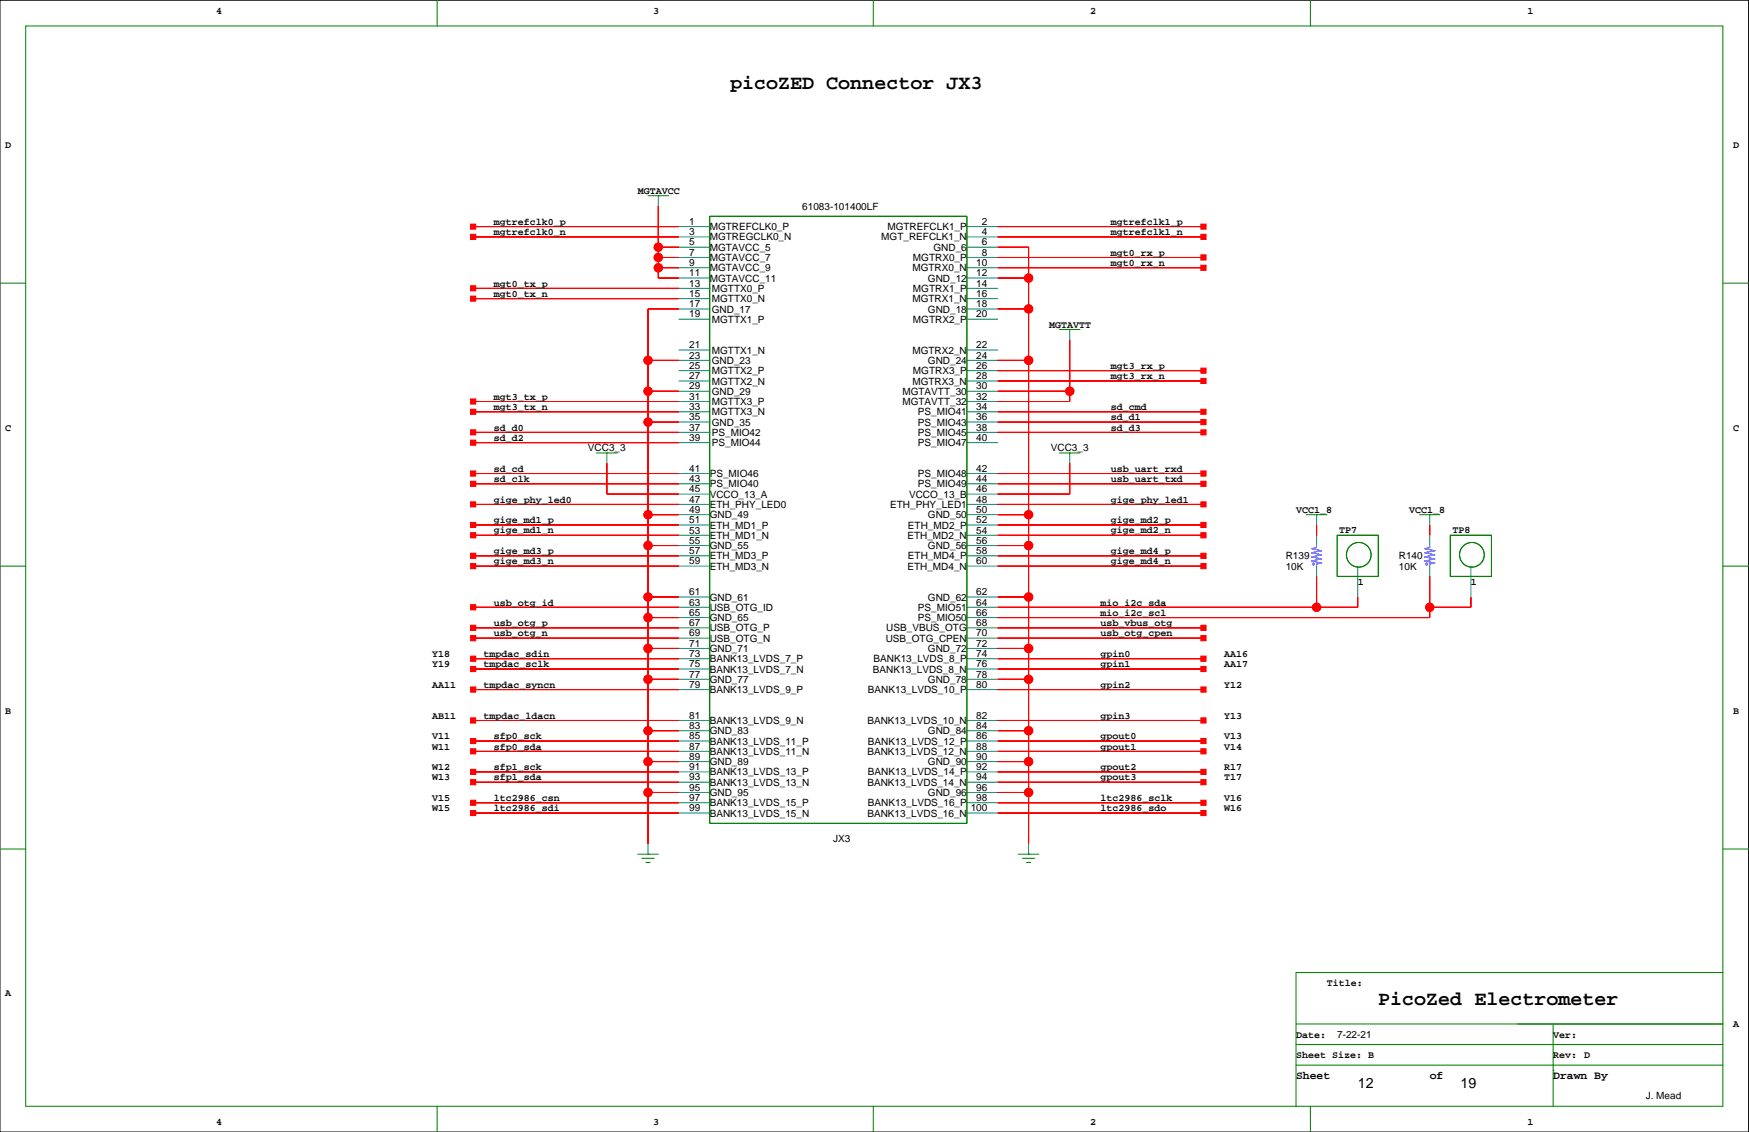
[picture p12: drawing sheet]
<svg xmlns="http://www.w3.org/2000/svg" width="432mm" height="279mm" viewBox="0 0 432 279" stroke-linecap="round" stroke-linejoin="round" font-family="sans-serif">
<path d="M0 .1h431.7v279.3h-431.7z" fill="none" stroke="#000" stroke-width=".25"/>
<g fill="none" stroke="#008080" stroke-width=".25">
<path d="M162.5 48.3v2.6M167.6 55.9h7.6M167.6 58.5h7.6M238.7 55.9h7.6M238.7 58.5h7.6M167.6 61h7.6M167.6 63.5h7.6M167.6 66.1h7.6M167.6 68.6h7.6M167.6 71.2h7.6M167.6 73.7h7.6M167.6 76.2h7.6"/>
<path d="M167.6 78.8h7.6M238.7 61h7.6M238.7 63.5h7.6M238.7 66.1h7.6M238.7 68.6h7.6M238.7 71.2h7.6M238.7 73.7h7.6M238.7 76.2h7.6M238.7 78.8h7.6M167.6 86.4h7.6M167.6 88.9h7.6M167.6 91.5h7.6"/>
<path d="M167.6 94h7.6M167.6 96.6h7.6M167.6 99.1h7.6M238.7 86.4h7.6M238.7 88.9h7.6M238.7 91.5h7.6M238.7 94h7.6M238.7 96.6h7.6M238.7 99.1h7.6M264.1 81.3v2.6M149.8 111.8v2.5M167.6 101.6h7.6"/>
<path d="M167.6 104.2h7.6M167.6 106.7h7.6M167.6 109.3h7.6M167.6 116.9h7.6M167.6 119.4h7.6M238.7 101.6h7.6M238.7 104.2h7.6M238.7 106.7h7.6M238.7 109.3h7.6M238.7 116.9h7.6M238.7 119.4h7.6M264.1 111.8v2.5"/>
<path d="M167.6 122h7.6M167.6 124.5h7.6M167.6 127h7.6M167.6 129.6h7.6M167.6 132.1h7.6M167.6 134.7h7.6M167.6 137.2h7.6M167.6 139.7h7.6M238.7 122h7.6M238.7 124.5h7.6M238.7 127h7.6M238.7 129.6h7.6"/>
<path d="M238.7 132.1h7.6M238.7 134.7h7.6M238.7 137.2h7.6M238.7 139.7h7.6M325 127v2.6M325 132.1v2.6M325 139.7v2.6M335.2 139.7v7.6M353 127v2.6M353 132.1v2.6M353 139.7v2.6M363.1 139.7v7.6"/>
<path d="M167.6 147.3h7.6M167.6 149.9h7.6M167.6 152.4h7.6M167.6 155h7.6M167.6 157.5h7.6M238.7 147.3h7.6M238.7 149.9h7.6M238.7 152.4h7.6M238.7 155h7.6M238.7 157.5h7.6M167.6 160h7.6M167.6 162.6h7.6"/>
<path d="M167.6 165.1h7.6M167.6 167.7h7.6M167.6 170.2h7.6M167.6 177.8h7.6M238.7 160h7.6M238.7 162.6h7.6M238.7 165.1h7.6M238.7 167.7h7.6M238.7 170.2h7.6M238.7 177.8h7.6M167.6 180.4h7.6M167.6 182.9h7.6"/>
<path d="M167.6 185.4h7.6M167.6 188h7.6M167.6 190.5h7.6M167.6 193.1h7.6M167.6 195.6h7.6M167.6 198.1h7.6M238.7 180.4h7.6M238.7 182.9h7.6M238.7 185.4h7.6M238.7 188h7.6M238.7 190.5h7.6M238.7 193.1h7.6"/>
<path d="M238.7 195.6h7.6M238.7 198.1h7.6M160 208.3v2.5M167.6 200.7h7.6M238.7 200.7h7.6M253.9 208.3v2.5"/>
</g>
<g fill="none" stroke="#008000" stroke-width=".25">
<path d="M6.3 6.4h419.1v266.7h-419.1zM107.9 .1v6.3M215.6 .1v6.3M323.5 .1v6.3M160 48.3h5.1M162.5 48.3h.1M175.2 53.4h63.5v149.8h-63.5zM0 69.9h6.3M425.4 69.9h6.3M261.6 81.3h5M264.1 81.3h.1M147.3 111.8h5.1"/>
<path d="M149.8 111.8h.1M261.6 111.8h5M264.1 111.8h.1M0 139.7h6.3M322.5 127h5.1M325 127h.1M330.1 132.1h10.2v10.2h-10.2zM350.4 127h5.1M353 127h.1M358.1 132.1h10.1v10.2h-10.1zM425.4 139.7h6.3M0 209.6h6.3"/>
<path d="M157.4 210.8h5.1M158.5 211.9h3M159.5 212.9h1M160 210.8h.1M251.4 210.8h5.1M252.4 211.9h3.1M253.4 212.9h1.1M253.9 210.8h.1M425.4 209.6h6.3M320 257.8h105.4M320 252.7h105.4M383.5 252.7v20.4"/>
<path d="M425.4 240h-105.4v33.1M107.9 273.1v6.3M215.6 273.1v6.3M320 262.9h105.4M323.5 273.1v6.3M383.5 264.2h.1"/>
<circle cx="335.5" cy="136.9" r="3"/>
<circle cx="363.4" cy="136.9" r="3"/>
</g>
<g fill="#f00" stroke="#f00" stroke-width=".25">
<path d="M160 195.6v12.7z" fill-rule="evenodd"/>
<path d="M160 195.6h7.6z" fill-rule="evenodd"/>
<path d="M160 188h7.6z" fill-rule="evenodd"/>
<path d="M160 180.4h7.6z" fill-rule="evenodd"/>
<path d="M160 167.7h7.6z" fill-rule="evenodd"/>
<path d="M160 160h7.6z" fill-rule="evenodd"/>
<path d="M160 152.4h7.6z" fill-rule="evenodd"/>
<path d="M160 147.3h7.6z" fill-rule="evenodd"/>
<path d="M160 134.7h7.6z" fill-rule="evenodd"/>
<path d="M160 127h7.6z" fill-rule="evenodd"/>
<path d="M160 104.2h7.6z" fill-rule="evenodd"/>
<path d="M160 96.6h7.6z" fill-rule="evenodd"/>
<path d="M160 88.9h7.6z" fill-rule="evenodd"/>
<path d="M160 76.2h7.6z" fill-rule="evenodd"/>
<path d="M160 76.2v12.7z" fill-rule="evenodd"/>
<path d="M160 188v7.6z" fill-rule="evenodd"/>
<path d="M160 180.4v7.6z" fill-rule="evenodd"/>
<path d="M160 167.7v12.7z" fill-rule="evenodd"/>
<path d="M160 160v7.7z" fill-rule="evenodd"/>
<path d="M160 147.3v5.1z" fill-rule="evenodd"/>
<path d="M160 127v7.7z" fill-rule="evenodd"/>
<path d="M160 104.2v22.8z" fill-rule="evenodd"/>
<path d="M160 96.6v7.6z" fill-rule="evenodd"/>
<path d="M160 88.9v7.7z" fill-rule="evenodd"/>
<path d="M160 152.4v7.6z" fill-rule="evenodd"/>
<path d="M160 134.7v12.6z" fill-rule="evenodd"/>
<path d="M253.9 195.6v12.7z" fill-rule="evenodd"/>
<path d="M246.3 61h7.6z" fill-rule="evenodd"/>
<path d="M253.9 61v7.6z" fill-rule="evenodd"/>
<path d="M246.3 68.6h7.6z" fill-rule="evenodd"/>
<path d="M246.3 76.2h7.6z" fill-rule="evenodd"/>
<path d="M246.3 88.9h7.6z" fill-rule="evenodd"/>
<path d="M246.3 127h7.6z" fill-rule="evenodd"/>
<path d="M246.3 134.7h7.6z" fill-rule="evenodd"/>
<path d="M246.3 147.3h7.6z" fill-rule="evenodd"/>
<path d="M246.3 160h7.6z" fill-rule="evenodd"/>
<path d="M246.3 167.7h7.6z" fill-rule="evenodd"/>
<path d="M246.3 180.4h7.6z" fill-rule="evenodd"/>
<path d="M246.3 188h7.6z" fill-rule="evenodd"/>
<path d="M246.3 195.6h7.6z" fill-rule="evenodd"/>
<path d="M253.9 188v7.6z" fill-rule="evenodd"/>
<path d="M253.9 180.4v7.6z" fill-rule="evenodd"/>
<path d="M253.9 167.7v12.7z" fill-rule="evenodd"/>
<path d="M253.9 160v7.7z" fill-rule="evenodd"/>
<path d="M253.9 134.7v12.6z" fill-rule="evenodd"/>
<path d="M253.9 127v7.7z" fill-rule="evenodd"/>
<path d="M253.9 88.9v38.1z" fill-rule="evenodd"/>
<path d="M253.9 68.6v7.6z" fill-rule="evenodd"/>
<path d="M253.9 147.3v12.7z" fill-rule="evenodd"/>
<path d="M253.9 76.2v12.7z" fill-rule="evenodd"/>
<path d="M149.8 122h17.8z" fill-rule="evenodd"/>
<path d="M149.8 114.3v7.7z" fill-rule="evenodd"/>
<path d="M264.1 114.3v7.7z" fill-rule="evenodd"/>
<path d="M246.3 122h17.8z" fill-rule="evenodd"/>
<path d="M116.8 106.7h50.8z" fill-rule="evenodd"/>
<path d="M116.2 106.1h1.2v1.3h-1.2z" fill-rule="evenodd"/>
<path d="M246.3 104.2h50.8z" fill-rule="evenodd"/>
<path d="M296.5 103.5h1.2v1.3h-1.2z" fill-rule="evenodd"/>
<path d="M116.8 109.3h50.8z" fill-rule="evenodd"/>
<path d="M116.2 108.6h1.2v1.3h-1.2z" fill-rule="evenodd"/>
<path d="M246.3 106.7h50.8z" fill-rule="evenodd"/>
<path d="M296.5 106.1h1.2v1.3h-1.2z" fill-rule="evenodd"/>
<path d="M246.3 101.6h50.8z" fill-rule="evenodd"/>
<path d="M296.5 101h1.2v1.3h-1.2z" fill-rule="evenodd"/>
<path d="M116.8 119.4h50.8z" fill-rule="evenodd"/>
<path d="M116.2 118.8h1.2v1.3h-1.2z" fill-rule="evenodd"/>
<path d="M116.8 116.9h50.8z" fill-rule="evenodd"/>
<path d="M116.2 116.2h1.2v1.3h-1.2z" fill-rule="evenodd"/>
<path d="M116.8 129.6h50.8z" fill-rule="evenodd"/>
<path d="M116.2 128.9h1.2v1.3h-1.2z" fill-rule="evenodd"/>
<path d="M116.8 132.1h50.8z" fill-rule="evenodd"/>
<path d="M116.2 131.5h1.2v1.2h-1.2z" fill-rule="evenodd"/>
<path d="M116.8 124.5h50.8z" fill-rule="evenodd"/>
<path d="M116.2 123.9h1.2v1.2h-1.2z" fill-rule="evenodd"/>
<path d="M246.3 124.5h50.8z" fill-rule="evenodd"/>
<path d="M296.5 123.9h1.2v1.2h-1.2z" fill-rule="evenodd"/>
<path d="M116.8 137.2h50.8z" fill-rule="evenodd"/>
<path d="M116.2 136.6h1.2v1.2h-1.2z" fill-rule="evenodd"/>
<path d="M116.8 139.7h50.8z" fill-rule="evenodd"/>
<path d="M116.2 139.1h1.2v1.3h-1.2z" fill-rule="evenodd"/>
<path d="M246.3 129.6h50.8z" fill-rule="evenodd"/>
<path d="M296.5 128.9h1.2v1.3h-1.2z" fill-rule="evenodd"/>
<path d="M246.3 132.1h50.8z" fill-rule="evenodd"/>
<path d="M296.5 131.5h1.2v1.2h-1.2z" fill-rule="evenodd"/>
<path d="M246.3 137.2h50.8z" fill-rule="evenodd"/>
<path d="M296.5 136.6h1.2v1.2h-1.2z" fill-rule="evenodd"/>
<path d="M246.3 139.7h50.8z" fill-rule="evenodd"/>
<path d="M296.5 139.1h1.2v1.3h-1.2z" fill-rule="evenodd"/>
<path d="M246.3 119.4h50.8z" fill-rule="evenodd"/>
<path d="M296.5 118.8h1.2v1.3h-1.2z" fill-rule="evenodd"/>
<path d="M246.3 116.9h50.8z" fill-rule="evenodd"/>
<path d="M296.5 116.2h1.2v1.3h-1.2z" fill-rule="evenodd"/>
<path d="M116.8 182.9h50.8z" fill-rule="evenodd"/>
<path d="M116.2 182.3h1.2v1.2h-1.2z" fill-rule="evenodd"/>
<path d="M116.8 185.4h50.8z" fill-rule="evenodd"/>
<path d="M116.2 184.8h1.2v1.3h-1.2z" fill-rule="evenodd"/>
<path d="M246.3 66.1h50.8z" fill-rule="evenodd"/>
<path d="M296.5 65.5h1.2v1.2h-1.2z" fill-rule="evenodd"/>
<path d="M246.3 63.5h50.8z" fill-rule="evenodd"/>
<path d="M296.5 62.9h1.2v1.3h-1.2z" fill-rule="evenodd"/>
<path d="M116.8 71.2h50.8z" fill-rule="evenodd"/>
<path d="M116.2 70.5h1.2v1.3h-1.2z" fill-rule="evenodd"/>
<path d="M116.8 73.7h50.8z" fill-rule="evenodd"/>
<path d="M116.2 73.1h1.2v1.2h-1.2z" fill-rule="evenodd"/>
<path d="M246.3 94h50.8z" fill-rule="evenodd"/>
<path d="M296.5 93.4h1.2v1.3h-1.2z" fill-rule="evenodd"/>
<path d="M246.3 91.5h50.8z" fill-rule="evenodd"/>
<path d="M296.5 90.8h1.2v1.3h-1.2z" fill-rule="evenodd"/>
<path d="M116.8 99.1h50.8z" fill-rule="evenodd"/>
<path d="M116.2 98.5h1.2v1.2h-1.2z" fill-rule="evenodd"/>
<path d="M116.8 101.6h50.8z" fill-rule="evenodd"/>
<path d="M116.2 101h1.2v1.3h-1.2z" fill-rule="evenodd"/>
<path d="M116.8 190.5h50.8z" fill-rule="evenodd"/>
<path d="M116.2 189.9h1.2v1.3h-1.2z" fill-rule="evenodd"/>
<path d="M116.8 193.1h50.8z" fill-rule="evenodd"/>
<path d="M116.2 192.4h1.2v1.3h-1.2z" fill-rule="evenodd"/>
<path d="M116.8 55.9h50.8z" fill-rule="evenodd"/>
<path d="M116.2 55.3h1.2v1.3h-1.2z" fill-rule="evenodd"/>
<path d="M116.8 58.5h50.8z" fill-rule="evenodd"/>
<path d="M116.2 57.8h1.2v1.3h-1.2z" fill-rule="evenodd"/>
<path d="M246.3 55.9h50.8z" fill-rule="evenodd"/>
<path d="M296.5 55.3h1.2v1.3h-1.2z" fill-rule="evenodd"/>
<path d="M246.3 58.5h50.8z" fill-rule="evenodd"/>
<path d="M296.5 57.8h1.2v1.3h-1.2z" fill-rule="evenodd"/>
<path d="M162.5 50.9v10.1z" fill-rule="evenodd"/>
<path d="M162.5 68.6h5.1z" fill-rule="evenodd"/>
<path d="M162.5 66.1v2.5z" fill-rule="evenodd"/>
<path d="M162.5 66.1h5.1z" fill-rule="evenodd"/>
<path d="M162.5 63.5h5.1z" fill-rule="evenodd"/>
<path d="M162.5 61h5.1z" fill-rule="evenodd"/>
<path d="M162.5 63.5v2.6z" fill-rule="evenodd"/>
<path d="M162.5 61v2.5z" fill-rule="evenodd"/>
<path d="M264.1 83.9v12.7z" fill-rule="evenodd"/>
<path d="M246.3 96.6h17.8z" fill-rule="evenodd"/>
<path d="M246.3 99.1h17.8z" fill-rule="evenodd"/>
<path d="M264.1 96.6v2.5z" fill-rule="evenodd"/>
<path d="M116.8 149.9h50.8z" fill-rule="evenodd"/>
<path d="M116.2 149.3h1.2v1.2h-1.2z" fill-rule="evenodd"/>
<path d="M116.8 155h50.8z" fill-rule="evenodd"/>
<path d="M116.2 154.3h1.2v1.3h-1.2z" fill-rule="evenodd"/>
<path d="M116.8 157.5h50.8z" fill-rule="evenodd"/>
<path d="M116.2 156.9h1.2v1.2h-1.2z" fill-rule="evenodd"/>
<path d="M246.3 155h50.8z" fill-rule="evenodd"/>
<path d="M296.5 154.3h1.2v1.3h-1.2z" fill-rule="evenodd"/>
<path d="M246.3 157.5h50.8z" fill-rule="evenodd"/>
<path d="M296.5 156.9h1.2v1.2h-1.2z" fill-rule="evenodd"/>
<path d="M246.3 162.6h50.8z" fill-rule="evenodd"/>
<path d="M296.5 162h1.2v1.2h-1.2z" fill-rule="evenodd"/>
<path d="M246.3 165.1h50.8z" fill-rule="evenodd"/>
<path d="M296.5 164.5h1.2v1.3h-1.2z" fill-rule="evenodd"/>
<path d="M246.3 170.2h50.8z" fill-rule="evenodd"/>
<path d="M296.5 169.6h1.2v1.2h-1.2z" fill-rule="evenodd"/>
<path d="M246.3 177.8h50.8z" fill-rule="evenodd"/>
<path d="M296.5 177.2h1.2v1.3h-1.2z" fill-rule="evenodd"/>
<path d="M246.3 182.9h50.8z" fill-rule="evenodd"/>
<path d="M296.5 182.3h1.2v1.2h-1.2z" fill-rule="evenodd"/>
<path d="M246.3 185.4h50.8z" fill-rule="evenodd"/>
<path d="M296.5 184.8h1.2v1.3h-1.2z" fill-rule="evenodd"/>
<path d="M246.3 190.5h50.8z" fill-rule="evenodd"/>
<path d="M296.5 189.9h1.2v1.3h-1.2z" fill-rule="evenodd"/>
<path d="M246.3 193.1h50.8z" fill-rule="evenodd"/>
<path d="M296.5 192.4h1.2v1.3h-1.2z" fill-rule="evenodd"/>
<path d="M116.8 162.6h50.8z" fill-rule="evenodd"/>
<path d="M116.2 162h1.2v1.2h-1.2z" fill-rule="evenodd"/>
<path d="M116.8 165.1h50.8z" fill-rule="evenodd"/>
<path d="M116.2 164.5h1.2v1.3h-1.2z" fill-rule="evenodd"/>
<path d="M116.8 170.2h50.8z" fill-rule="evenodd"/>
<path d="M116.2 169.6h1.2v1.2h-1.2z" fill-rule="evenodd"/>
<path d="M116.8 177.8h50.8z" fill-rule="evenodd"/>
<path d="M116.2 177.2h1.2v1.3h-1.2z" fill-rule="evenodd"/>
<path d="M246.3 152.4h106.7z" fill-rule="evenodd"/>
<path d="M353 149.9v2.5z" fill-rule="evenodd"/>
<path d="M353 142.3v7.6z" fill-rule="evenodd"/>
<path d="M363.1 147.3v2.6z" fill-rule="evenodd"/>
<path d="M353 149.9h10.1z" fill-rule="evenodd"/>
<path d="M246.3 198.1h50.8z" fill-rule="evenodd"/>
<path d="M296.5 197.5h1.2v1.3h-1.2z" fill-rule="evenodd"/>
<path d="M246.3 200.7h50.8z" fill-rule="evenodd"/>
<path d="M296.5 200h1.2v1.3h-1.2z" fill-rule="evenodd"/>
<path d="M116.8 200.7h50.8z" fill-rule="evenodd"/>
<path d="M116.2 200h1.2v1.3h-1.2z" fill-rule="evenodd"/>
<path d="M116.8 198.1h50.8z" fill-rule="evenodd"/>
<path d="M116.2 197.5h1.2v1.3h-1.2z" fill-rule="evenodd"/>
<path d="M335.2 147.3v2.6z" fill-rule="evenodd"/>
<path d="M325 149.9h10.2z" fill-rule="evenodd"/>
<path d="M325 142.3v7.6z" fill-rule="evenodd"/>
<path d="M246.3 149.9h78.7z" fill-rule="evenodd"/>
<path d="M325 129.6v2.5z" fill-rule="evenodd"/>
<path d="M353 129.6v2.5z" fill-rule="evenodd"/>
<circle cx="160" cy="195.6" r="1.02"/>
<circle cx="160" cy="188" r="1.02"/>
<circle cx="160" cy="180.4" r="1.02"/>
<circle cx="160" cy="167.7" r="1.02"/>
<circle cx="160" cy="127" r="1.02"/>
<circle cx="160" cy="104.2" r="1.02"/>
<circle cx="160" cy="96.6" r="1.02"/>
<circle cx="160" cy="88.9" r="1.02"/>
<circle cx="160" cy="160" r="1.02"/>
<circle cx="160" cy="152.4" r="1.02"/>
<circle cx="160" cy="147.3" r="1.02"/>
<circle cx="160" cy="134.7" r="1.02"/>
<circle cx="253.9" cy="195.6" r="1.02"/>
<circle cx="253.9" cy="188" r="1.02"/>
<circle cx="253.9" cy="180.4" r="1.02"/>
<circle cx="253.9" cy="167.7" r="1.02"/>
<circle cx="253.9" cy="134.7" r="1.02"/>
<circle cx="253.9" cy="127" r="1.02"/>
<circle cx="253.9" cy="68.6" r="1.02"/>
<circle cx="253.9" cy="160" r="1.02"/>
<circle cx="253.9" cy="147.3" r="1.02"/>
<circle cx="253.9" cy="88.9" r="1.02"/>
<circle cx="253.9" cy="76.2" r="1.02"/>
<circle cx="162.5" cy="66.1" r="1.02"/>
<circle cx="162.5" cy="63.5" r="1.02"/>
<circle cx="162.5" cy="61" r="1.02"/>
<circle cx="264.1" cy="96.6" r="1.02"/>
<circle cx="353" cy="149.9" r="1.02"/>
<circle cx="325" cy="149.9" r="1.02"/>
</g>
<g fill="none" stroke="#f00" stroke-width=".25">
<path d="M116.8 55.9h50.8M116.8 58.5h50.8M162.5 50.9v17.7h5.1M246.3 55.9h50.8M246.3 58.5h50.8M116.8 71.2h50.8M116.8 73.7h50.8M162.5 61h5.1M162.5 66.1h5.1M162.5 63.5h5.1M167.6 76.2h-7.6v132.1M246.3 76.2h7.6"/>
<path d="M246.3 61h7.6v147.3M246.3 68.6h7.6M246.3 66.1h50.8M246.3 63.5h50.8M116.8 99.1h50.8M160 96.6h7.6M160 88.9h7.6M246.3 96.6h17.8M246.3 88.9h7.6M246.3 94h50.8M246.3 91.5h50.8M264.1 83.9v15.2h-17.8"/>
<path d="M116.8 106.7h50.8M116.8 109.3h50.8M116.8 101.6h50.8M116.8 119.4h50.8M116.8 116.9h50.8M149.8 114.3v7.7h17.8M160 104.2h7.6M246.3 104.2h50.8M246.3 106.7h50.8M246.3 101.6h50.8M246.3 119.4h50.8M246.3 116.9h50.8"/>
<path d="M264.1 114.3v7.7h-17.8M116.8 129.6h50.8M116.8 132.1h50.8M116.8 124.5h50.8M116.8 137.2h50.8M116.8 139.7h50.8M160 134.7h7.6M160 127h7.6M246.3 134.7h7.6M246.3 127h7.6M246.3 129.6h50.8M246.3 132.1h50.8"/>
<path d="M246.3 124.5h50.8M246.3 137.2h50.8M246.3 139.7h50.8M325 129.6v2.5M353 129.6v2.5M116.8 149.9h50.8M116.8 155h50.8M116.8 157.5h50.8M160 152.4h7.6M160 147.3h7.6M246.3 147.3h7.6M246.3 155h50.8"/>
<path d="M246.3 157.5h50.8M325 142.3v7.6M335.2 147.3v2.6h-88.9M353 142.3v10.1h-106.7M363.1 147.3v2.6h-10.1M116.8 162.6h50.8M116.8 165.1h50.8M116.8 170.2h50.8M116.8 177.8h50.8M160 167.7h7.6M160 160h7.6M246.3 167.7h7.6"/>
<path d="M246.3 160h7.6M246.3 162.6h50.8M246.3 165.1h50.8M246.3 170.2h50.8M246.3 177.8h50.8M116.8 182.9h50.8M116.8 185.4h50.8M116.8 190.5h50.8M116.8 193.1h50.8M116.8 198.1h50.8M160 195.6h7.6M160 188h7.6"/>
<path d="M160 180.4h7.6M246.3 195.6h7.6M246.3 188h7.6M246.3 180.4h7.6M246.3 182.9h50.8M246.3 185.4h50.8M246.3 190.5h50.8M246.3 193.1h50.8M246.3 198.1h50.8M116.8 200.7h50.8M246.3 200.7h50.8"/>
<circle cx="162.5" cy="66.1" r="1.02"/>
<circle cx="162.5" cy="63.5" r="1.02"/>
<circle cx="162.5" cy="61" r="1.02"/>
<circle cx="253.9" cy="76.2" r="1.02"/>
<circle cx="253.9" cy="68.6" r="1.02"/>
<circle cx="160" cy="96.6" r="1.02"/>
<circle cx="160" cy="88.9" r="1.02"/>
<circle cx="253.9" cy="88.9" r="1.02"/>
<circle cx="264.1" cy="96.6" r="1.02"/>
<circle cx="160" cy="104.2" r="1.02"/>
<circle cx="160" cy="134.7" r="1.02"/>
<circle cx="160" cy="127" r="1.02"/>
<circle cx="253.9" cy="134.7" r="1.02"/>
<circle cx="253.9" cy="127" r="1.02"/>
<circle cx="160" cy="147.3" r="1.02"/>
<circle cx="160" cy="152.4" r="1.02"/>
<circle cx="253.9" cy="147.3" r="1.02"/>
<circle cx="325" cy="149.9" r="1.02"/>
<circle cx="353" cy="149.9" r="1.02"/>
<circle cx="160" cy="167.7" r="1.02"/>
<circle cx="160" cy="160" r="1.02"/>
<circle cx="253.9" cy="167.7" r="1.02"/>
<circle cx="253.9" cy="160" r="1.02"/>
<circle cx="160" cy="195.6" r="1.02"/>
<circle cx="160" cy="188" r="1.02"/>
<circle cx="160" cy="180.4" r="1.02"/>
<circle cx="253.9" cy="195.6" r="1.02"/>
<circle cx="253.9" cy="180.4" r="1.02"/>
<circle cx="253.9" cy="188" r="1.02"/>
</g>
<g fill="none" stroke="#00f" stroke-width=".25">
<path d="M325 134.7v.5l-1.2 .2 2.5 .5-2.5 .5 2.5 .5-2.5 .5 2.5 .6-2.5 .5 2.5 .5-1.3 .2v.5M353 134.7v.5l-1.3 .2 2.5 .5-2.5 .5 2.5 .5-2.5 .5 2.5 .6-2.5 .5 2.5 .5-1.2 .2v.5"/>
<circle cx="324.3" cy="139.2" r=".25"/>
<circle cx="352.2" cy="139.2" r=".25"/>
</g>
<g font-size="4.9">
<text x="180.3" y="22">picoZED Connector JX3</text>
<text x="340.3" y="248">PicoZed Electrometer</text>
</g>
<g font-size="3.5">
<text x="335.2" y="268.6">12</text>
<text x="360.6" y="268.6">19</text>
</g>
<g font-size="2.8">
<text x="320" y="266.2">Sheet</text>
<text x="353" y="266.2">of</text>
<text x="383.5" y="266.2">Drawn By</text>
</g>
<g font-size="2.5">
<text x="53.3" y="3.4">4</text>
<text x="161.3" y="3.4">3</text>
<text x="269.2" y="3.4">2</text>
<text x="377.1" y="3.4">1</text>
<text x="1.3" y="36.4">D</text>
<text x="427.9" y="36.4">D</text>
<text x="157.4" y="47.9">MGTAVCC</text>
<text x="198.1" y="51.7">61083-101400LF</text>
<text x="121.9" y="55.5">mgtrefclk0_p</text>
<text x="121.9" y="58">mgtrefclk0_n</text>
<text x="170.1" y="58">3</text>
<text x="170.1" y="55.5">1</text>
<text x="175.2" y="56.8">MGTREFCLK0_P</text>
<text x="175.2" y="59.4">MGTREGCLK0_N</text>
<text x="217.6" y="59.4">MGT_REFCLK1_N</text>
<text x="219.1" y="56.8">MGTREFCLK1_P</text>
<text x="242.4" y="58">4</text>
<text x="242.4" y="55.5">2</text>
<text x="274.3" y="55.5">mgtrefclk1_p</text>
<text x="274.3" y="58">mgtrefclk1_n</text>
<text x="170.1" y="65.7">9</text>
<text x="170.1" y="63.1">7</text>
<text x="170.1" y="60.6">5</text>
<text x="175.2" y="61.9">MGTAVCC_5</text>
<text x="175.2" y="64.4">MGTAVCC_7</text>
<text x="225.4" y="64.4">MGTRX0_P</text>
<text x="230.5" y="61.9">GND_6</text>
<text x="241" y="65.7">10</text>
<text x="242.4" y="63.1">8</text>
<text x="242.4" y="60.6">6</text>
<text x="274.3" y="65.6">mgt0_rx_n</text>
<text x="274.3" y="63.1">mgt0_rx_p</text>
<text x="121.9" y="70.7">mgt0_tx_p</text>
<text x="170.1" y="70.7">13</text>
<text x="170.1" y="68.2">11</text>
<text x="175.2" y="67">MGTAVCC_9</text>
<text x="175.2" y="69.5">MGTAVCC_11</text>
<text x="225.3" y="67">MGTRX0_N</text>
<text x="229.1" y="69.5">GND_12</text>
<text x="241" y="70.7">14</text>
<text x="241" y="68.2">12</text>
<text x="121.9" y="73.3">mgt0_tx_n</text>
<text x="170.1" y="75.8">17</text>
<text x="170.1" y="73.3">15</text>
<text x="175.7" y="72.1">MGTTX0_P</text>
<text x="175.7" y="74.6">MGTTX0_N</text>
<text x="175.7" y="77.1">GND_17</text>
<text x="225.3" y="74.6">MGTRX1_N</text>
<text x="225.4" y="72.1">MGTRX1_P</text>
<text x="229.1" y="77.1">GND_18</text>
<text x="241" y="75.8">18</text>
<text x="241" y="73.3">16</text>
<text x="170.1" y="78.4">19</text>
<text x="175.7" y="79.7">MGTTX1_P</text>
<text x="225.4" y="79.7">MGTRX2_P</text>
<text x="241" y="78.4">20</text>
<text x="259" y="80.9">MGTAVTT</text>
<text x="170.1" y="88.5">23</text>
<text x="170.1" y="86">21</text>
<text x="175.7" y="87.3">MGTTX1_N</text>
<text x="175.7" y="89.8">GND_23</text>
<text x="225.3" y="87.3">MGTRX2_N</text>
<text x="229.1" y="89.8">GND_24</text>
<text x="241" y="88.5">24</text>
<text x="241" y="86">22</text>
<text x="170.1" y="93.6">27</text>
<text x="170.1" y="91.1">25</text>
<text x="175.7" y="92.4">MGTTX2_P</text>
<text x="175.7" y="94.9">MGTTX2_N</text>
<text x="225.3" y="94.9">MGTRX3_N</text>
<text x="225.4" y="92.4">MGTRX3_P</text>
<text x="241" y="93.6">28</text>
<text x="241" y="91.1">26</text>
<text x="274.3" y="93.6">mgt3_rx_n</text>
<text x="274.3" y="91">mgt3_rx_p</text>
<text x="121.9" y="98.7">mgt3_tx_p</text>
<text x="121.9" y="101.2">mgt3_tx_n</text>
<text x="170.1" y="101.2">33</text>
<text x="170.1" y="98.7">31</text>
<text x="170.1" y="96.1">29</text>
<text x="175.7" y="97.4">GND_29</text>
<text x="175.7" y="100">MGTTX3_P</text>
<text x="222.8" y="97.4">MGTAVTT_30</text>
<text x="222.8" y="100">MGTAVTT_32</text>
<text x="241" y="101.2">34</text>
<text x="241" y="98.7">32</text>
<text x="241" y="96.1">30</text>
<text x="274.3" y="101.2">sd_cmd</text>
<text x="1.3" y="106.3">C</text>
<text x="121.9" y="106.3">sd_d0</text>
<text x="170.1" y="106.3">37</text>
<text x="170.1" y="103.8">35</text>
<text x="175.7" y="102.5">MGTTX3_N</text>
<text x="175.7" y="105.1">GND_35</text>
<text x="175.7" y="107.6">PS_MIO42</text>
<text x="226.6" y="102.5">PS_MIO41</text>
<text x="226.6" y="105.1">PS_MIO43</text>
<text x="226.6" y="107.6">PS_MIO45</text>
<text x="241" y="106.3">38</text>
<text x="241" y="103.8">36</text>
<text x="274.3" y="103.7">sd_d1</text>
<text x="274.3" y="106.3">sd_d3</text>
<text x="427.9" y="106.3">C</text>
<text x="121.9" y="108.8">sd_d2</text>
<text x="145.2" y="111.4">VCC3_3</text>
<text x="170.1" y="108.8">39</text>
<text x="175.7" y="110.1">PS_MIO44</text>
<text x="226.6" y="110.1">PS_MIO47</text>
<text x="241" y="108.8">40</text>
<text x="259.4" y="111.4">VCC3_3</text>
<text x="121.9" y="119">sd_clk</text>
<text x="121.9" y="116.4">sd_cd</text>
<text x="170.1" y="119">43</text>
<text x="170.1" y="116.5">41</text>
<text x="175.2" y="117.8">PS_MIO46</text>
<text x="226.6" y="117.8">PS_MIO48</text>
<text x="241" y="119">44</text>
<text x="241" y="116.5">42</text>
<text x="274.3" y="119">usb_uart_txd</text>
<text x="274.3" y="116.4">usb_uart_rxd</text>
<text x="121.9" y="124.1">gige_phy_led0</text>
<text x="170.1" y="124.1">47</text>
<text x="170.1" y="121.5">45</text>
<text x="175.2" y="120.3">PS_MIO40</text>
<text x="175.2" y="122.8">VCCO_13_A</text>
<text x="175.2" y="125.4">ETH_PHY_LED0</text>
<text x="219.8" y="125.4">ETH_PHY_LED1</text>
<text x="224.4" y="122.8">VCCO_13_B</text>
<text x="226.6" y="120.3">PS_MIO49</text>
<text x="241" y="124.1">48</text>
<text x="241" y="121.5">46</text>
<text x="274.3" y="124.1">gige_phy_led1</text>
<text x="121.9" y="129.1">gige_md1_p</text>
<text x="121.9" y="131.7">gige_md1_n</text>
<text x="170.1" y="131.7">53</text>
<text x="170.1" y="129.1">51</text>
<text x="170.1" y="126.6">49</text>
<text x="175.2" y="127.9">GND_49</text>
<text x="175.2" y="130.5">ETH_MD1_P</text>
<text x="224.2" y="130.5">ETH_MD2_P</text>
<text x="229.1" y="127.9">GND_50</text>
<text x="241" y="131.7">54</text>
<text x="241" y="129.1">52</text>
<text x="241" y="126.6">50</text>
<text x="274.3" y="129.1">gige_md2_p</text>
<text x="274.3" y="131.7">gige_md2_n</text>
<text x="320" y="126.6">VCC1_8</text>
<text x="330.6" y="131.7">TP7</text>
<text x="347.9" y="126.6">VCC1_8</text>
<text x="358.6" y="131.7">TP8</text>
<text x="121.9" y="136.8">gige_md3_p</text>
<text x="170.1" y="136.8">57</text>
<text x="170.1" y="134.2">55</text>
<text x="175.2" y="133">ETH_MD1_N</text>
<text x="175.2" y="135.5">GND_55</text>
<text x="224" y="133">ETH_MD2_N</text>
<text x="229.1" y="135.5">GND_56</text>
<text x="241" y="136.8">58</text>
<text x="241" y="134.2">56</text>
<text x="274.3" y="136.8">gige_md4_p</text>
<text x="121.9" y="139.3">gige_md3_n</text>
<text x="170.1" y="139.3">59</text>
<text x="175.2" y="138.1">ETH_MD3_P</text>
<text x="175.2" y="140.6">ETH_MD3_N</text>
<text x="224" y="140.6">ETH_MD4_N</text>
<text x="224.2" y="138.1">ETH_MD4_P</text>
<text x="241" y="139.3">60</text>
<text x="274.3" y="139.3">gige_md4_n</text>
<text x="317.4" y="140.6">10K</text>
<text x="317.4" y="138.1">R139</text>
<text x="345.4" y="138.1">R140</text>
<text x="345.4" y="140.6">10K</text>
<text x="121.9" y="149.4">usb_otg_id</text>
<text x="170.1" y="149.5">63</text>
<text x="170.1" y="146.9">61</text>
<text x="175.2" y="148.2">GND_61</text>
<text x="229.1" y="148.2">GND_62</text>
<text x="241" y="149.5">64</text>
<text x="241" y="146.9">62</text>
<text x="271.7" y="149.4">mio_i2c_sda</text>
<text x="335.2" y="144.4">1</text>
<text x="363.1" y="144.4">1</text>
<text x="121.9" y="154.5">usb_otg_p</text>
<text x="170.1" y="154.5">67</text>
<text x="170.1" y="152">65</text>
<text x="175.2" y="150.8">USB_OTG_ID</text>
<text x="175.2" y="153.3">GND_65</text>
<text x="175.2" y="155.9">USB_OTG_P</text>
<text x="218.8" y="155.9">USB_VBUS_OTG</text>
<text x="226.6" y="150.8">PS_MIO51</text>
<text x="226.6" y="153.3">PS_MIO50</text>
<text x="241" y="154.5">68</text>
<text x="241" y="152">66</text>
<text x="271.7" y="154.5">usb_vbus_otg</text>
<text x="271.7" y="152">mio_i2c_scl</text>
<text x="121.9" y="157.1">usb_otg_n</text>
<text x="170.1" y="159.6">71</text>
<text x="170.1" y="157.1">69</text>
<text x="175.2" y="158.4">USB_OTG_N</text>
<text x="175.2" y="160.9">GND_71</text>
<text x="218.7" y="158.4">USB_OTG_CPEN</text>
<text x="229.1" y="160.9">GND_72</text>
<text x="241" y="159.6">72</text>
<text x="241" y="157.1">70</text>
<text x="271.7" y="157.1">usb_otg_cpen</text>
<text x="106.7" y="162.1">Y18</text>
<text x="106.7" y="164.7">Y19</text>
<text x="119.4" y="162.1">tmpdac_sdin</text>
<text x="119.4" y="164.7">tmpdac_sclk</text>
<text x="170.1" y="167.2">77</text>
<text x="170.1" y="164.7">75</text>
<text x="170.1" y="162.2">73</text>
<text x="175.2" y="163.5">BANK13_LVDS_7_P</text>
<text x="175.2" y="166">BANK13_LVDS_7_N</text>
<text x="215.5" y="166">BANK13_LVDS_8_N</text>
<text x="215.6" y="163.5">BANK13_LVDS_8_P</text>
<text x="241" y="167.2">78</text>
<text x="241" y="164.7">76</text>
<text x="241" y="162.2">74</text>
<text x="271.7" y="162.1">gpin0</text>
<text x="271.7" y="164.7">gpin1</text>
<text x="302.2" y="164.7">AA17</text>
<text x="302.2" y="162.1">AA16</text>
<text x="106.7" y="169.8">AA11</text>
<text x="119.4" y="169.8">tmpdac_syncn</text>
<text x="170.1" y="169.8">79</text>
<text x="175.2" y="168.6">GND_77</text>
<text x="175.2" y="171.1">BANK13_LVDS_9_P</text>
<text x="214.3" y="171.1">BANK13_LVDS_10_P</text>
<text x="229.1" y="168.6">GND_78</text>
<text x="241" y="169.8">80</text>
<text x="271.7" y="169.8">gpin2</text>
<text x="302.2" y="169.8">Y12</text>
<text x="1.3" y="176.1">B</text>
<text x="106.7" y="177.4">AB11</text>
<text x="119.4" y="177.4">tmpdac_ldacn</text>
<text x="170.1" y="179.9">83</text>
<text x="170.1" y="177.4">81</text>
<text x="175.2" y="178.7">BANK13_LVDS_9_N</text>
<text x="214.1" y="178.7">BANK13_LVDS_10_N</text>
<text x="241" y="179.9">84</text>
<text x="241" y="177.4">82</text>
<text x="271.7" y="177.4">gpin3</text>
<text x="302.2" y="177.4">Y13</text>
<text x="427.9" y="176.1">B</text>
<text x="106.7" y="182.5">V11</text>
<text x="106.7" y="185">W11</text>
<text x="121.9" y="182.5">sfp0_sck</text>
<text x="121.9" y="185">sfp0_sda</text>
<text x="170.1" y="185">87</text>
<text x="170.1" y="182.5">85</text>
<text x="175.2" y="181.2">GND_83</text>
<text x="175.2" y="183.8">BANK13_LVDS_11_P</text>
<text x="214.3" y="183.8">BANK13_LVDS_12_P</text>
<text x="229.1" y="181.2">GND_84</text>
<text x="241" y="185">88</text>
<text x="241" y="182.5">86</text>
<text x="271.7" y="182.5">gpout0</text>
<text x="271.7" y="185">gpout1</text>
<text x="302.2" y="182.5">V13</text>
<text x="302.2" y="185">V14</text>
<text x="106.7" y="190.1">W12</text>
<text x="121.9" y="190.1">sfp1_sck</text>
<text x="170.1" y="190.1">91</text>
<text x="170.1" y="187.6">89</text>
<text x="175.2" y="186.3">BANK13_LVDS_11_N</text>
<text x="175.2" y="188.9">GND_89</text>
<text x="175.2" y="191.4">BANK13_LVDS_13_P</text>
<text x="214.1" y="186.3">BANK13_LVDS_12_N</text>
<text x="214.3" y="191.4">BANK13_LVDS_14_P</text>
<text x="229.1" y="188.9">GND_90</text>
<text x="241" y="190.1">92</text>
<text x="241" y="187.6">90</text>
<text x="271.7" y="190.1">gpout2</text>
<text x="302.2" y="190.1">R17</text>
<text x="106.7" y="192.6">W13</text>
<text x="106.7" y="197.7">V15</text>
<text x="121.9" y="192.6">sfp1_sda</text>
<text x="121.9" y="197.7">ltc2986_csn</text>
<text x="170.1" y="197.7">97</text>
<text x="170.1" y="195.2">95</text>
<text x="170.1" y="192.6">93</text>
<text x="175.2" y="193.9">BANK13_LVDS_13_N</text>
<text x="175.2" y="196.5">GND_95</text>
<text x="214.1" y="193.9">BANK13_LVDS_14_N</text>
<text x="229.1" y="196.5">GND_96</text>
<text x="241" y="197.7">98</text>
<text x="241" y="195.2">96</text>
<text x="241" y="192.6">94</text>
<text x="271.7" y="192.6">gpout3</text>
<text x="271.7" y="197.7">ltc2986_sclk</text>
<text x="302.2" y="197.7">V16</text>
<text x="302.2" y="192.6">T17</text>
<text x="106.7" y="200.2">W15</text>
<text x="121.9" y="200.2">ltc2986_sdi</text>
<text x="170.1" y="200.3">99</text>
<text x="175.2" y="199">BANK13_LVDS_15_P</text>
<text x="175.2" y="201.6">BANK13_LVDS_15_N</text>
<text x="214.1" y="201.6">BANK13_LVDS_16_N</text>
<text x="214.3" y="199">BANK13_LVDS_16_P</text>
<text x="239.7" y="200.3">100</text>
<text x="271.7" y="200.2">ltc2986_sdo</text>
<text x="302.2" y="200.2">W16</text>
<text x="205.7" y="207.9">JX3</text>
<text x="1.3" y="245.9">A</text>
<text x="327.6" y="243.4">Title:</text>
<text x="320" y="256.1">Date:</text>
<text x="330.1" y="256.1">7-22-21</text>
<text x="383.5" y="256.1">Ver:</text>
<text x="427.9" y="253.6">A</text>
<text x="320" y="261.2">Sheet Size: B</text>
<text x="383.5" y="261.2">Rev: D</text>
<text x="406.3" y="271.3">J. Mead</text>
<text x="53.3" y="277.7">4</text>
<text x="161.3" y="277.7">3</text>
<text x="269.2" y="277.7">2</text>
<text x="377.1" y="277.7">1</text>
</g>
</svg>
